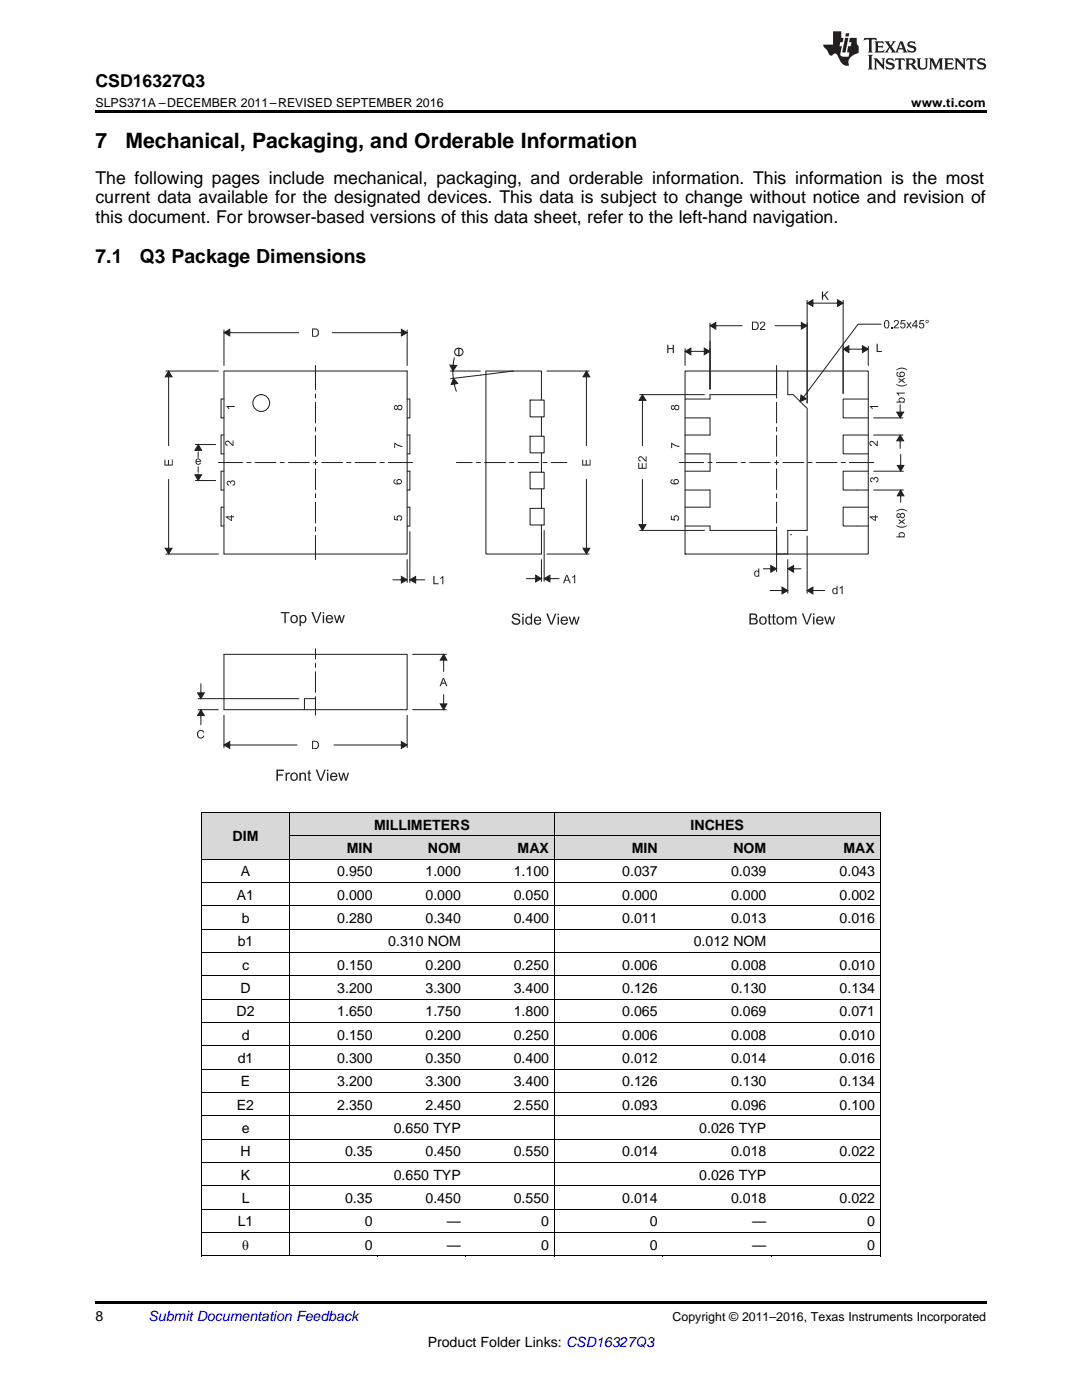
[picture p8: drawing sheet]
<svg xmlns="http://www.w3.org/2000/svg" width="216mm" height="279mm" viewBox="0 0 216 279" stroke-linecap="round" stroke-linejoin="round" font-family="sans-serif">
<g fill="#d8d8d8">
<path d="M40.2 162.2h17.6v9.3h-17.6z"/>
<path d="M57.8 166.9h17.6v4.6h-17.6z"/>
<path d="M75.4 166.9h17.6v4.6h-17.6z"/>
<path d="M93 166.9h17.6v4.6h-17.6z"/>
<path d="M110.6 166.9h21.7v4.6h-21.7z"/>
<path d="M132.3 166.9h21.7v4.6h-21.7z"/>
<path d="M154 166.9h21.7v4.6h-21.7z"/>
<path d="M57.8 162.2h17.6v4.7h-17.6z"/>
<path d="M75.4 162.2h17.6v4.7h-17.6z"/>
<path d="M93 162.2h17.6v4.7h-17.6z"/>
<path d="M110.6 162.2h21.7v4.7h-21.7z"/>
<path d="M132.3 162.2h21.7v4.7h-21.7z"/>
<path d="M154 162.2h21.7v4.7h-21.7z"/>
</g>
<path d="M40.2 250.6l.1 .1zM75.3 250.6l.1 .1zM92.9 250.6l.1 .1zM110.5 250.6l.1 .1zM132.2 250.6l.1 .1zM153.9 250.6l.1 .1zM175.6 250.6l.1 .1zM19 259.7h177.8v.5h-177.8z" fill="#000"/>
<g fill="none" stroke="#000" stroke-width=".2">
<path d="M40.2 162.2h135.4v88.5M40.2 176.1h135.4M40.2 171.5h135.4M40.3 162.2v88.5M57.8 162.2v88.5M57.8 166.8h117.8M110.6 162.2v88.5M40.2 199.4h135.4M40.2 194.8h135.4M40.2 190.1h135.4M40.2 185.4h135.4M40.2 180.8h135.4"/>
<path d="M40.2 218h135.4M40.2 213.4h135.4M40.2 208.7h135.4M40.2 204.1h135.4M40.2 236.7h135.4M40.2 232h135.4M40.2 227.3h135.4M40.2 222.7h135.4M40.2 250.6h135.5M40.2 246h135.4M40.2 241.3h135.4"/>
</g>
<g fill="none" stroke="#231f20" stroke-width=".2">
<path d="M105.8 79.8h2.8v3.4h-2.8zM108 79.8v-5.7h-11v36.5h11v-5.8M136.7 74.1h36.6v36.5h-36.6zM155 74.1v4.7h-13.3v.8h-5M157.2 74.1v4.7h1.1l2.8 2.7v24.4h-3.9v4.7h-2.2v-4.7h-13.3v-.9h-5M173.3 79.6h-5.1v3.8h5.1M105.8 94.2h2.8v3.4h-2.8zM105.8 87.1h2.8v3.3h-2.8zM108 83.2v3.9M108 90.4v3.8M108 97.6v3.9M136.7 97.8h5v3.4h-5"/>
<path d="M136.7 83.4h5v3.4h-5M136.7 90.6h5v3.4h-5M173.3 86.8h-5.1v3.8h5.1M173.3 94h-5.1v3.8h5.1M105.8 101.5h2.8v3.3h-2.8zM157.7 106.7h.1M173.3 101.2h-5.1v3.8h5.1"/>
</g>
<path d="M90.6 70.3a.95 .95 0 0 1 1.9 0 .95 .95 0 0 1-1.9 0zM91.1 69.7l-.2 .3-.1 .4 .2 .3 .4 .2v-1.3zM91.7 69.6v1.3l.5-.3 .1-.5-.2-.3z" fill="#231f20"/>
<g fill="none" stroke="#231f20" stroke-width=".2">
<path d="M44.1 79.6v3.8M44.7 74.1h36.5v36.5h-36.5zM81.8 79.6v3.8M102.5 74.1l-6.7 .8M44.1 86.8v3.8M44.1 94v3.8M81.8 86.8v3.8M81.8 94v3.8M44.1 101.2v3.8M81.8 101.2v3.8"/>
<circle cx="52.1" cy="80.4" r="1.68"/>
</g>
<g fill="#231f20">
<path d="M173.6 81h1.6v.2h-1.3l.3 .4h-.2z"/>
<path d="M173.5 103h1.1v-.2h.2v.2h.4v.3h-.4v.7h-.2l-1.1-.8zM173.9 103.3l.7 .5v-.5z"/>
</g>
<g fill="none" stroke="#231f20" stroke-width=".2">
<path d="M44.1 79.6h.6M81.2 79.6h.6M44.1 86.8h.6M44.1 90.6h.6M44.1 94h.6M44.1 97.8h.6M44.1 83.4h.6M81.2 86.8h.6M81.2 90.6h.6M81.2 94h.6M81.2 97.8h.6M81.2 83.4h.6"/>
<path d="M44.1 101.2h.6M44.1 105h.6M81.2 101.2h.6M81.2 105h.6"/>
</g>
<g fill="#231f20">
<path d="M45.2 81h1.6v.2h-1.3l.3 .4h-.2z"/>
<path d="M45 103h1.1v-.2h.2v.2h.4v.3h-.4v.7h-.2l-1.1-.8zM45.4 103.3l.7 .5v-.5z"/>
</g>
<path d="M39 88.7h4M39 95.9h4M39.5 90.3v1M39.5 93.2v1.1M44.7 130.6h36.5v11h-36.5zM60.7 141.6v-2.2h2.3v2.2" fill="none" stroke="#231f20" stroke-width=".2"/>
<path d="M39.2 91.6l.4-.1 .4 .2 .1 .5h-.9l.2 .4 .7-.2-.3 .3h-.4l-.3-.2-.1-.6zM39.3 91.7l-.1 .3h.7l-.2-.3z" fill="#231f20"/>
<g fill="none" stroke="#231f20" stroke-width=".2">
<path d="M63 72.9v4.9M63 78.6v.8M155 72.9v4.9M155 78.6v.8M43.6 92.3h4.8M49.3 92.3h.8M50.9 92.3h4.2M55.9 92.3h.8M57.6 92.3h4.1M62.5 92.3h.9M63 80.3v4.1M63 85.3v.8"/>
<path d="M63 86.9v4.2M63 91.9v.8M63 93.6v4.1M63 98.5v.9M64.2 92.3h4.1M69.2 92.3h.8M70.8 92.3h4.2M75.8 92.3h.9M77.5 92.3h4.8M91.1 92.3h3.1M95 92.3h.9M96.7 92.3h4.2"/>
<path d="M101.7 92.3h.8M103.4 92.3h4.1M108.3 92.3h.9M110 92.3h3.1M135.6 92.3h4.8M141.3 92.3h.8M142.9 92.3h4.2M147.9 92.3h.8M149.6 92.3h4.1M154.6 92.3h.8M155 80.3v4.1M155 85.3v.8"/>
<path d="M155 86.9v4.2M155 91.9v.8M155 93.6v4.1M155 98.5v.9M156.2 92.3h4.2M161.2 92.3h.8M162.9 92.3h4.1M167.8 92.3h.9M169.5 92.3h4.8M63 100.2v4.2M63 105.2v.8M63 106.8v4.9"/>
<path d="M105 115.5h1.7M108 111.7v4.3M108.6 105.9v10.1M109.9 115.5h1.7M155 100.2v4.2M155 105.2v.8M155 106.8v4.9"/>
</g>
<g fill="#231f20">
<path d="M114.2 115.1l.6-.4v1.7h-.2v-1.3l-.4 .2z"/>
<path d="M113 114.7h.2l.7 1.7h-.2l-.2-.5h-.7l-.2 .5h-.3zM113.1 114.9l-.3 .8h.6z"/>
</g>
<path d="M78.4 115.7h1.7M81.2 111.7v4.6M81.8 106.1v10.2M83.1 115.7h1.7" fill="none" stroke="#231f20" stroke-width=".2"/>
<g fill="#231f20">
<path d="M86.5 114.9h.2v1.5h.8v.2h-1z"/>
<path d="M87.8 115.3l.7-.4v1.7h-.2v-1.3l-.4 .2z"/>
</g>
<path d="M39.5 139.4h20.1M40.1 136.4v1.7M39.5 141.6h4.1M40.1 143v1.6" fill="none" stroke="#231f20" stroke-width=".2"/>
<path d="M39.5 145.9l.2-.1a.71 .71 0 0 1 .9 .1l.2 .3h-.3l-.2-.3h-.4l-.4 .4 .1 .6 .3 .3h.4l.3-.4h.2l-.1 .3-.4 .3h-.5l-.4-.3-.1-.8z" fill="#231f20"/>
<path d="M44.7 142.8v6.4M46 148.7h13.3M66.6 148.7h13.3M81.2 142.8v6.4" fill="none" stroke="#231f20" stroke-width=".2"/>
<path d="M62.3 147.8l.9 .1 .3 .2 .1 .8-.2 .5-1.1 .1zM62.5 148v1.3h.7l.2-.5-.1-.6-.3-.2z" fill="#231f20"/>
<path d="M63 129.5v2M63 132.4v.8M63 134v4.2M63 139v.8M82.3 130.6h6.8M88.5 131.9v2.1M88.5 138.6v1.7M63 140.7v2.1M82.3 141.6h6.8" fill="none" stroke="#231f20" stroke-width=".2"/>
<g fill="#231f20">
<path d="M45.3 96.1l.4-.2 .3 .3 .2-.3h.4l.3 .2v.4l-.2 .4-.2 .1-.1-.3 .4-.2-.1-.4h-.5l-.1 .4h-.2l-.1-.3-.2-.1-.2 .2v.3l.3 .1-.1 .2-.3-.3z"/>
<path d="M45.1 88h.5l.8 .7v-.8h.2v1.1l-.3-.1-.8-.8h-.2l-.2 .2v.3l.3 .2v.2l-.3-.1-.2-.6z"/>
<path d="M78.6 102.9h.2v.7l.4 .1-.1-.3 .1-.3 .3-.3 .4 .1 .3 .3v.4l-.4 .3 .3-.5-.1-.3-.4-.1-.3 .3 .1 .6-.8-.1z"/>
<path d="M78.7 88.3l.9 .6 .7 .1v.2l-.8-.2-.7-.4v.8h-.1z"/>
<path d="M88.4 135.3h.2l.7 1.7h-.3l-.2-.6h-.6l-.2 .6h-.3zM88.5 135.5l-.3 .7h.6z"/>
<path d="M78.6 95.7l.3-.1v.2l-.2 .2v.2l.2 .2 .4 .1-.2-.2v-.4l.4-.3 .5 .1 .2 .3v.3l-.5 .4-.8-.1-.4-.4zM79.3 96.1a.35 .35 0 0 0 .7 0 .35 .35 0 0 0-.7 0z"/>
<path d="M78.7 81l.4-.1 .2 .2 .2-.3h.4l.4 .3v.5l-.4 .3-.4-.1-.2-.2-.2 .2h-.2l-.3-.3zM78.9 81.1l-.1 .4 .4 .1v-.4zM79.4 81.3a.35 .35 0 0 0 .7 0 .35 .35 0 0 0-.7 0z"/>
</g>
<path d="M141.7 68.1v9.5" fill="none" stroke="#231f20" stroke-width=".2"/>
<g fill="#231f20">
<path d="M102.2 122.7l.4-.2 .6-.1 .5 .4 .1 .3h-.3l-.2-.3-.2-.1h-.4l-.3 .2 .2 .4 1.1 .3 .1 .6-.2 .3-.4 .2-.7-.1-.3-.2-.1-.5h.2l.4 .5h.6a.32 .32 0 0 0 .2-.3 .32 .32 0 0 0-.3-.4l-.9-.3a.49 .49 0 0 1-.1-.7z"/>
<path d="M109 122.5h.3l.7 1.9 .7-1.9h.3l-.8 2.2h-.3z"/>
<path d="M113.5 123.1h.3l.3 1.2 .3-1.2h.3l.4 1.2 .3-1.2h.3l-.5 1.6h-.3l-.3-1.3-.4 1.3h-.2z"/>
<path d="M56 122.2h1.8v.2h-.8v2h-.2v-2h-.8z"/>
<path d="M62.1 122.2h.4l.7 1.9 .7-1.9h.3l-.9 2.2h-.3z"/>
<path d="M66.6 122.8h.3l.4 1.2 .3-1.2h.3l.3 1.2 .3-1.2h.3l-.5 1.6h-.3l-.3-1.3-.3 1.3h-.3z"/>
<path d="M55.2 153.6h1.4v.3h-1.1v.6h1v.3h-1v1h-.3z"/>
<path d="M57 154.2h.2v.2l.3-.2 .4 .1-.1 .2h-.3l-.2 .2v1.1h-.3z"/>
<path d="M59.7 154.2h.3v.2l.4-.2 .6 .2 .1 1.4h-.3v-1.1l-.3-.3-.4 .1-.1 1.3h-.3z"/>
<path d="M61.5 153.8l.3-.1v.5h.3v.2h-.3v1.1l.3 .1v.2h-.4l-.2-.2v-1.2h-.2v-.2h.2z"/>
<path d="M63 153.6h.3l.7 2 .7-2h.3l-.8 2.2h-.3z"/>
<path d="M67.5 154.2h.3l.3 1.3 .3-1.3h.3l.3 1.3 .4-1.3h.3l-.6 1.6h-.2l-.3-1.2-.4 1.2h-.2z"/>
<path d="M104.2 122.5h.3v.3h-.3zM104.2 123.1h.3v1.6h-.3z"/>
<path d="M105 123.2l.7-.2 .2 .2v-.7h.3v2.2h-.3v-.2l-.3 .2-.6-.2-.2-.5zM105.3 123.3l-.2 .6 .2 .5 .4 .1 .1-.2 .1-.6a.43 .43 0 0 0-.6-.4z"/>
<path d="M106.8 123.2l.7-.2 .4 .4 .1 .5h-1.2l.1 .3 .2 .3 .4-.1 .2-.2h.3l-.3 .4-.6 .1-.5-.3-.1-.7zM107 123.3l-.2 .4h.9l-.2-.4z"/>
<path d="M111.3 122.5h.2v.3h-.2zM111.3 123.1h.2v1.6h-.2z"/>
<path d="M112 123.2l.4-.2h.4l.4 .3 .1 .6h-1.2l.1 .3 .2 .3 .4-.1 .3-.2h.2l-.2 .4-.7 .1-.4-.3-.1-.8zM112.3 123.4l-.2 .3h1l-.3-.4z"/>
<path d="M58.1 122.9l.8-.2 .4 .3 .1 .8-.2 .5-.7 .1-.4-.3-.2-.8zM58.3 123.1l-.1 .3 .1 .6 .2 .2 .4-.1 .3-.4-.1-.5-.3-.3z"/>
<path d="M59.8 122.8h.2v.2l.3-.3h.4l.3 .3 .2 .4-.3 .8-.6 .2-.3-.2v.8h-.2zM60.2 123l-.2 .2v.6l.2 .3 .4 .1 .2-.4v-.5l-.2-.3z"/>
<path d="M64.4 122.2h.3v.3h-.3zM64.4 122.8h.3v1.6h-.3z"/>
<path d="M65.2 122.9l.3-.2h.5l.3 .3 .2 .6h-1.2l.1 .3 .2 .3 .4-.1 .2-.3 .3 .1-.3 .4-.6 .1-.4-.2-.2-.5zM65.5 123l-.2 .4h.9l-.2-.4z"/>
<path d="M58.1 154.4l.4-.2 .7 .1 .2 .5v.6l-.2 .3-.6 .2-.5-.3-.2-.9zM58.4 154.5l-.2 .3v.5l.3 .3h.4l.2-.3v-.6l-.3-.3z"/>
<path d="M65.3 153.6h.2v.3h-.2zM65.3 154.2h.2v1.6h-.2z"/>
<path d="M66 154.4l.5-.2 .7 .2 .1 .7h-1.2l.1 .4 .3 .1h.4l.1-.3h.3l-.2 .4-.6 .2-.5-.3-.1-.3zM66.3 154.5l-.2 .3h.9l-.3-.4z"/>
</g>
<path d="M141.7 64.5v13.1M143 65h5.1M154.7 65h5M161.1 64.5v15.9" fill="none" stroke="#231f20" stroke-width=".2"/>
<path d="M141.7 65l1.1-.6v1.3z" fill="#231f20"/>
<path d="M141.7 65l1.1-.6v1.3zM142.8 65h.2" fill="none" stroke="#231f20" stroke-width=".2"/>
<path d="M159.9 64.4l1.2 .6-1.2 .7z" fill="#231f20"/>
<path d="M159.7 65h.2M159.9 64.4l1.2 .6-1.2 .7z" fill="none" stroke="#231f20" stroke-width=".2"/>
<g fill="#231f20">
<path d="M151.8 64.3l.4-.1 .5 .2-.1 .5-.7 .7h.8v.3h-1.1l.1-.4 .8-.7v-.3a.32 .32 0 0 0-.4-.1 .32 .32 0 0 0-.3 .3h-.2z"/>
<path d="M150 64.2h.9l.4 .2 .1 .8-.3 .6-1.1 .1zM150.2 64.4v1.2h.8l.2-.3-.1-.7-.2-.2z"/>
</g>
<path d="M136.7 69.6v3.3M138 70.1h2.4M141.7 69.6v8" fill="none" stroke="#231f20" stroke-width=".2"/>
<g fill="#231f20">
<path d="M133.1 68.8h.3v.7h.8v-.7h.3v1.7h-.3v-.8h-.8v.8h-.3z"/>
<path d="M136.7 70.1l1.1-.6v1.3z"/>
</g>
<path d="M136.7 70.1l1.1-.6v1.3zM137.8 70.1h.2" fill="none" stroke="#231f20" stroke-width=".2"/>
<path d="M140.5 69.5l1.2 .6-1.2 .7z" fill="#231f20"/>
<path d="M140.4 70.1h.1M140.5 69.5l1.2 .6-1.2 .7zM168.2 69.1v9.4M169.6 69.7h2.3M173.3 69.1v3.8" fill="none" stroke="#231f20" stroke-width=".2"/>
<g fill="#231f20">
<path d="M174.9 68.6h.2v1.5h.9v.2h-1.1z"/>
<path d="M168.2 69.7l1.2-.7v1.4z"/>
</g>
<path d="M168.2 69.7l1.2-.7v1.4zM169.4 69.7h.2" fill="none" stroke="#231f20" stroke-width=".2"/>
<path d="M172.1 69l1.2 .7-1.2 .7z" fill="#231f20"/>
<path d="M171.9 69.7h.2M172.1 69l1.2 .7-1.2 .7zM174.3 97.8h6M174.3 94h6" fill="none" stroke="#231f20" stroke-width=".2"/>
<g fill="#231f20">
<path d="M178.8 104.8l.9 .3 .8-.1 .5-.2v.1l-.5 .3-.8 .1-.7-.2z"/>
<path d="M179.3 103.6l.6 .4 .6-.4v.2l-.4 .3 .4 .3v.3l-.6-.5-.6 .4v-.2l.5-.3-.5-.3z"/>
<path d="M178.9 101.9l.4-.2 .9-.1 .7 .2 .1 .3-.9-.3h-.7l-.6 .3z"/>
<path d="M179 92.9h1.4l-.7 1.1z"/>
<path d="M179.4 106.4l.4-.2 .5 .1 .3 .3-.2 .4h.1v.2h-1.6v-.2h.5l-.1-.1zM179.6 106.5l-.1 .4 .1 .1 .4 .1 .4-.2v-.2l-.2-.3z"/>
<path d="M179 102.5l.4-.1 .2 .3 .4-.4 .5 .2 .1 .5-.2 .3-.4 .2-.4-.3a.38 .38 0 0 1-.6 .1l-.1-.2zM179.1 102.7v.4l.4-.1-.1-.4zM179.7 102.9a.35 .35 0 0 0 .7 0 .35 .35 0 0 0-.7 0z"/>
</g>
<path d="M179 92.9h1.4l-.7 1.1zM179.7 92.7v.2" fill="none" stroke="#231f20" stroke-width=".2"/>
<path d="M179.7 97.8l.7 1.1h-1.4z" fill="#231f20"/>
<path d="M127.7 78.8h12.9M128.2 80.1v8.9M128.2 95.7v8.8M179.7 97.8l.7 1.1h-1.4zM179.7 98.9v.2M127.7 105.9h12.9" fill="none" stroke="#231f20" stroke-width=".2"/>
<path d="M128.2 78.8l.7 1.1h-1.4z" fill="#231f20"/>
<path d="M128.2 78.8l.7 1.1h-1.4zM128.2 79.9v.2" fill="none" stroke="#231f20" stroke-width=".2"/>
<path d="M127.5 104.7h1.4l-.7 1.2z" fill="#231f20"/>
<path d="M127.5 104.7h1.4l-.7 1.2zM128.2 104.5v.2" fill="none" stroke="#231f20" stroke-width=".2"/>
<g fill="#231f20">
<path d="M127.3 92.4h.3v1h.5v-1h.2v1h.5v-1.1h.2v1.3h-1.7z"/>
<path d="M127.5 91.2l.2-.1 .5 .1 .6 .7v-.8h.2v1l-.3-.1-.8-.7h-.2l-.2 .2 .1 .3 .3 .1-.1 .2-.2-.1-.3-.3z"/>
</g>
<path d="M152.3 113.5h1.3M155 111.7v2.4M158.5 113.5h1.3" fill="none" stroke="#231f20" stroke-width=".2"/>
<g fill="#231f20">
<path d="M153.8 112.9l1.2 .6-1.2 .7z"/>
<path d="M150.6 114.1l.3-.2 .4 .1v-.6h.2v1.7h-.2v-.2l-.1 .2h-.4l-.2-.2zM150.8 114.2l-.1 .6 .4 .1 .2-.2v-.5l-.2-.2z"/>
</g>
<path d="M153.6 113.5h.2M153.8 112.9l1.2 .6-1.2 .7z" fill="none" stroke="#231f20" stroke-width=".2"/>
<path d="M157.2 113.5l1.1-.6v1.3z" fill="#231f20"/>
<path d="M161.1 59.9v20.5M168.2 59.9v18.6M162.4 60.5h4.5M157.2 113.5l1.1-.6v1.3zM158.3 113.5h.2" fill="none" stroke="#231f20" stroke-width=".2"/>
<g fill="#231f20">
<path d="M164 58.2h.2v.8l.9-.8h.3l-.8 .6 .8 1h-.3l-.6-.8-.3 .2v.6h-.2z"/>
<path d="M161.1 60.5l1.1-.7v1.3z"/>
</g>
<path d="M161.1 60.5l1.1-.7v1.3zM162.2 60.5h.2" fill="none" stroke="#231f20" stroke-width=".2"/>
<path d="M167.1 59.8l1.1 .7-1.1 .6z" fill="#231f20"/>
<path d="M167.1 59.8l1.1 .7-1.1 .6zM44.7 65.9v7M46 66.4h13.6M66.3 66.4h13.6M81.2 65.9v7M166.9 60.5h.2" fill="none" stroke="#231f20" stroke-width=".2"/>
<path d="M44.7 66.4l1.1-.7v1.3z" fill="#231f20"/>
<path d="M44.7 66.4l1.1-.7v1.3zM45.8 66.4h.2" fill="none" stroke="#231f20" stroke-width=".2"/>
<path d="M80.1 65.7l1.1 .7-1.1 .6z" fill="#231f20"/>
<path d="M79.9 66.4h.2M80.1 65.7l1.1 .7-1.1 .6z" fill="none" stroke="#231f20" stroke-width=".2"/>
<path d="M62.3 65.5h.7l.5 .3 .1 .9-.2 .4-1.1 .1zM62.5 65.8v1.2l.7-.1 .2-.4-.1-.5-.3-.2z" fill="#231f20"/>
<path d="M33.1 74.1h10.5M33.6 75.4v13.6M33.6 95.7v13.5M33.1 110.6h10.5" fill="none" stroke="#231f20" stroke-width=".2"/>
<path d="M33.6 74.1l.7 1.1h-1.3z" fill="#231f20"/>
<path d="M33.6 74.1l.7 1.1h-1.3zM33.6 75.2v.2" fill="none" stroke="#231f20" stroke-width=".2"/>
<path d="M33 109.4h1.3l-.7 1.2z" fill="#231f20"/>
<path d="M33 109.4h1.3l-.7 1.2zM33.6 109.2v.2" fill="none" stroke="#231f20" stroke-width=".2"/>
<g fill="#231f20">
<path d="M32.8 91.7h.2v1h.5v-.9h.2v.9h.6v-1h.2v1.2h-1.7z"/>
<path d="M39.6 88.7l.6 1.2h-1.3z"/>
</g>
<path d="M39.6 88.7l.6 1.2h-1.3zM39.6 89.9v.1" fill="none" stroke="#231f20" stroke-width=".2"/>
<path d="M38.9 94.7h1.3l-.7 1.2z" fill="#231f20"/>
<path d="M38.9 94.7h1.3l-.7 1.2zM39.5 94.6v.1" fill="none" stroke="#231f20" stroke-width=".2"/>
<path d="M80.1 115l1.1 .7-1.1 .7z" fill="#231f20"/>
<path d="M79.9 115.7h.2M80.1 115l1.1 .7-1.1 .7z" fill="none" stroke="#231f20" stroke-width=".2"/>
<path d="M81.8 115.7l1.1-.7v1.4z" fill="#231f20"/>
<path d="M109.1 74.1h8.5M117 75.4v13.6M117 95.7v13.5M81.8 115.7l1.1-.7v1.4zM82.9 115.7h.2M109.1 110.6h8.5" fill="none" stroke="#231f20" stroke-width=".2"/>
<path d="M117 74.1l.7 1.1h-1.4z" fill="#231f20"/>
<path d="M117 74.1l.7 1.1h-1.4zM117 75.2v.2" fill="none" stroke="#231f20" stroke-width=".2"/>
<path d="M116.3 109.4h1.4l-.7 1.2z" fill="#231f20"/>
<path d="M116.3 109.4h1.4l-.7 1.2zM117 109.2v.2" fill="none" stroke="#231f20" stroke-width=".2"/>
<path d="M116.2 91.7h.2v1h.5v-.9h.2v.9h.6v-1h.1v1.2h-1.6z" fill="#231f20"/>
<path d="M89.8 74.1h6M90.4 74v1.5M90.6 71.4l-.2 1.3M90.7 76.8l.4 1.3M95.8 74.9l-5.9 .7" fill="none" stroke="#231f20" stroke-width=".2"/>
<path d="M89.8 72.9h1.3l-.7 1.2z" fill="#231f20"/>
<path d="M89.8 72.9h1.3l-.7 1.2zM90.5 72.7v.2" fill="none" stroke="#231f20" stroke-width=".2"/>
<path d="M90.5 75.5l.8 1-1.3 .3z" fill="#231f20"/>
<path d="M90.5 75.5l.8 1-1.3 .3zM90.7 76.6v.2" fill="none" stroke="#231f20" stroke-width=".2"/>
<path d="M106.9 114.8l1.1 .7-1.1 .6z" fill="#231f20"/>
<path d="M106.7 115.5h.2M106.9 114.8l1.1 .7-1.1 .6z" fill="none" stroke="#231f20" stroke-width=".2"/>
<path d="M108.6 115.5l1.1-.7v1.3z" fill="#231f20"/>
<path d="M108.6 115.5l1.1-.7v1.3zM109.7 115.5h.2" fill="none" stroke="#231f20" stroke-width=".2"/>
<path d="M40.1 141.6l.7 1.2h-1.4z" fill="#231f20"/>
<path d="M40.1 141.6l.7 1.2h-1.4zM40.1 142.8v.2" fill="none" stroke="#231f20" stroke-width=".2"/>
<path d="M39.4 138.3h1.4l-.7 1.1z" fill="#231f20"/>
<path d="M39.4 138.3h1.4l-.7 1.1zM40.1 138.1v.2" fill="none" stroke="#231f20" stroke-width=".2"/>
<path d="M88.5 130.6l.7 1.1h-1.4z" fill="#231f20"/>
<path d="M88.5 130.6l.7 1.1h-1.4zM88.5 131.7v.2" fill="none" stroke="#231f20" stroke-width=".2"/>
<path d="M87.8 140.5h1.4l-.7 1.1z" fill="#231f20"/>
<path d="M87.8 140.5h1.4l-.7 1.1zM88.5 140.3v.2" fill="none" stroke="#231f20" stroke-width=".2"/>
<path d="M80.1 148l1.1 .7-1.1 .7z" fill="#231f20"/>
<path d="M79.9 148.7h.2M80.1 148l1.1 .7-1.1 .7z" fill="none" stroke="#231f20" stroke-width=".2"/>
<path d="M44.7 148.7l1.1-.7v1.4z" fill="#231f20"/>
<path d="M179.7 90.7v2M179.7 99.1v1.1M44.7 148.7l1.1-.7v1.4zM45.8 148.7h.2" fill="none" stroke="#231f20" stroke-width=".2"/>
<g fill="#231f20">
<path d="M133.9 102.9h.2v.7l.4 .1-.1-.4 .2-.4h.7l.2 .3v.4l-.3 .3-.2-.2a.34 .34 0 0 0 .4-.3 .34 .34 0 0 0-.3-.4l-.5 .3 .1 .6-.8-.1z"/>
<path d="M133.9 88.3l1.1 .6 .6 .1v.2l-.7-.1-.8-.5v.8h-.2z"/>
<path d="M173.7 95.4l.4-.1 .3 .2 .2-.3h.4l.2 .3 .1 .4-.5 .4v-.2l.3-.2-.1-.4h-.4l-.1 .4-.2-.1-.1-.3a.27 .27 0 0 0-.4 .1 .27 .27 0 0 0 0 .3l.3 .1-.1 .2-.4-.3z"/>
<path d="M173.6 88.1l.3-.1 .4 .1 .6 .7v-.8h.2v1.1l-.4-.2-.5-.6a.3 .3 0 0 0-.5 .1v.3l.3 .1v.2l-.5-.2z"/>
<path d="M133.9 95.7l.3-.1v.2l-.2 .2 .2 .4 .4 .1-.2-.5 .4-.4 .6 .2v.5l-.4 .4-.8-.1-.4-.4zM134.6 96.1a.35 .35 0 0 0 .7 0 .35 .35 0 0 0-.7 0z"/>
<path d="M133.9 81.1l.5-.2 .2 .2 .2-.2 .4-.1 .3 .3v.4l-.3 .4-.4-.1-.2-.2-.1 .2h-.3l-.3-.3zM134 81.3a.3 .3 0 0 0 .6 0 .3 .3 0 0 0-.6 0zM134.7 81.3a.35 .35 0 0 0 .7 0 .35 .35 0 0 0-.7 0z"/>
</g>
<path d="M157.2 111.7v6.7M161.1 107v11.4" fill="none" stroke="#231f20" stroke-width=".2"/>
<g fill="#231f20">
<path d="M167.5 117.3l.6-.4v1.7h-.2v-1.3l-.3 .2z"/>
<path d="M161.1 117.9l1.1-.7v1.3z"/>
<path d="M166.2 117.5l.5-.2 .2 .2v-.6h.2v1.7h-.2v-.2l-.4 .2-.3-.2-.1-.2zM166.4 117.5a.62 .62 0 0 0 0 .9h.3l.2-.2-.1-.6z"/>
</g>
<path d="M161.1 117.9l1.1-.7v1.3zM162.2 117.9h.2" fill="none" stroke="#231f20" stroke-width=".2"/>
<path d="M156 117.2l1.2 .7-1.2 .6z" fill="#231f20"/>
<path d="M155.8 117.9h.2M156 117.2l1.2 .7-1.2 .6z" fill="none" stroke="#231f20" stroke-width=".2"/>
<path d="M159.8 78.8l1.1 .8-1.2 .5z" fill="#231f20"/>
<path d="M159.8 78.8l1.1 .8-1.2 .5zM175.8 64.7h-4.6l-10.9 14.5" fill="none" stroke="#231f20" stroke-width=".2"/>
<g fill="#231f20">
<path d="M177.8 65.3h.2v.2h-.2z"/>
<path d="M178.5 64l.5-.1 .3 .2v.6l-.7 .6h.8v.2h-1.1l.2-.4 .7-.7-.3-.4-.2 .1-.2 .3-.2-.1z"/>
<path d="M179.8 63.9h.8v.2h-.6l-.1 .4 .4-.1 .3 .2 .1 .2-.1 .5-.3 .2h-.3l-.3-.1-.1-.3h.2l.2 .2 .3 .1a.41 .41 0 0 0 .1-.7l-.3-.1-.4 .1z"/>
<path d="M180.8 64.3h.3l.2 .4 .4-.4h.2l-.4 .6 .5 .6h-.3l-.3-.5-.3 .5h-.3l.4-.6z"/>
<path d="M183.5 63.9h.9v.2h-.7l-.1 .4 .5-.1 .3 .4v.4l-.3 .3h-.6l-.2-.3 .2-.1 .3 .3h.2l.2-.3-.1-.5-.7 .1z"/>
<path d="M176.5 64l.5-.1 .4 .3 .1 .8-.4 .5h-.4l-.2-.2-.1-.8zM176.7 64.2l-.1 .9 .2 .3 .4-.2v-.8a.31 .31 0 0 0-.1-.3 .31 .31 0 0 0-.4 .1z"/>
<path d="M182.7 63.9h.2v1h.2v.2h-.2v.4h-.2v-.4h-.7v-.2zM182.7 64.2l-.5 .7h.5z"/>
<path d="M184.8 63.9h.3l.2 .1-.1 .4-.3 .1-.2-.2zM184.8 64l.1 .3h.3l-.1-.3z"/>
</g>
<path d="M153.7 117.9h2.1M162.4 117.9h2.1" fill="none" stroke="#231f20" stroke-width=".2"/>
<g fill="#231f20">
<path d="M153.4 122.6l.2-.1v.5h.3v.2h-.3v1.1l.3 .1v.3h-.3l-.2-.2v-1.3h-.2v-.2h.2z"/>
<path d="M154.2 122.6l.3-.1v.5h.3v.2h-.3v1.1l.3 .1v.3h-.4l-.2-.3v-1.2h-.2v-.2h.2z"/>
<path d="M156.8 123h.2v.3l.2-.3 .5 .1a.24 .24 0 0 0 .3 .1 .24 .24 0 0 0 .2-.2h.5l.2 .3v1.3h-.3v-1.1l-.2-.3-.4 .2v1.2h-.3v-1.1l-.2-.3-.4 .2-.1 1.2h-.2z"/>
<path d="M160 122.4h.3l.7 2 .7-2h.3l-.8 2.2h-.3z"/>
<path d="M164.4 123h.3l.4 1.3 .3-1.3h.3l.3 1.3 .4-1.3h.2l-.4 1.6h-.3l-.3-1.2-.4 1.2h-.2z"/>
<path d="M149.5 122.4h1.1l.4 .3 .1 .4-.3 .4 .3 .2 .1 .3-.3 .6h-1.4zM149.8 122.7v.7l.8-.1 .2-.1-.1-.4zM149.8 123.6v.8h.8a.4 .4 0 0 0 .3-.3 .4 .4 0 0 0-.2-.5z"/>
<path d="M151.6 123.3l.5-.3 .7 .2 .2 .5-.1 .7-.6 .3-.6-.2-.2-.6zM151.9 123.3l-.1 .3v.6l.3 .3 .4-.1 .2-.3v-.6l-.3-.3z"/>
<path d="M155.2 123.2l.6-.2 .5 .3 .1 .8-.2 .4-.6 .2-.5-.3-.2-.8zM155.3 123.4l-.1 .3 .1 .5 .3 .3 .3-.1 .2-.4v-.5l-.3-.3z"/>
<path d="M162.2 122.4h.3v.3h-.3zM162.2 123h.3v1.6h-.3z"/>
<path d="M163.1 123.1l.6-.1 .5 .3 .1 .6h-1.2l.2 .4 .2 .2 .4-.1 .1-.3 .3 .1-.2 .4-.7 .1-.4-.3-.1-.8zM163.3 123.3l-.2 .4h.9l-.2-.4z"/>
</g>
<path d="M174.3 86.8h5.9M174.3 83.4h5.9M179.6 80.8v1.3M179.6 88.2v1.3" fill="none" stroke="#231f20" stroke-width=".2"/>
<path d="M179.6 86.8l.7 1.2h-1.4z" fill="#231f20"/>
<path d="M179.6 86.8l.7 1.2h-1.4zM179.6 88v.2" fill="none" stroke="#231f20" stroke-width=".2"/>
<path d="M178.9 82.2h1.4l-.7 1.2z" fill="#231f20"/>
<path d="M178.9 82.2h1.4l-.7 1.2zM179.6 82.1v.1" fill="none" stroke="#231f20" stroke-width=".2"/>
<g fill="#231f20">
<path d="M178.9 78.4h1.6v.2h-1.3l.3 .3-.2 .1z"/>
<path d="M178.8 76.6l.9 .3h.7l.6-.3v.2l-.8 .3h-.5l-.7-.2z"/>
<path d="M179.3 75.4l.6 .4 .6-.4v.2l-.4 .3 .4 .4v.2l-.6-.5-.6 .5v-.3l.5-.3-.5-.3z"/>
<path d="M178.9 73.7l.7-.3h.6l.7 .2 .1 .3-.9-.3h-.7l-.6 .3z"/>
<path d="M179.4 79.5l.4-.2 .5 .1 .3 .3-.2 .4 .1 .3h-1.6v-.3h.5l-.1-.1zM179.6 79.6l-.1 .4 .2 .1 .7-.1v-.2l-.2-.3z"/>
<path d="M179 74.3l.3-.1-.3 .6 .2 .2 .5 .1-.3-.3 .1-.4 .3-.2h.5l.2 .3v.4l-.4 .3h-.9l-.3-.4zM179.7 74.5v.2a.36 .36 0 0 0 .2 .3 .36 .36 0 0 0 .4-.1l.1-.1-.1-.3z"/>
</g>
<path d="M19 22h177.8v.5h-177.8z" fill="#000"/>
<g fill="#231f20">
<path d="M172.5 7.6l-.1 .5 .4-.2h.6v.1v2.1l-.2 .4h.9l-.2-.4v-2.1l.1-.1h.5l.5 .2-.2-.5zM174.5 8.3l.2 .3v1.5l-.2 .4h1.8l.2-.6a1.04 1.04 0 0 1-1.3 .2v-.7h.6l.3 .2v-.6l-.3 .2h-.6v-.6l.8-.1 .4 .3-.2-.5zM176.5 8.3l.9 1.1-.9 1.1h.8l-.2-.2 .4-.7 .5 .7-.2 .2h1.5l-.2-.2 .2-.4h.9l.1 .4-.2 .2h1l-.3-.3-.7-1.9h-.5l-.9 2-.8-1 .9-1h-.8l.1 .3-.4 .5-.3-.6 .1-.2zM179.7 8.6l.4 1h-.7zM181.3 8.4a.63 .63 0 0 0-.2 .7 .63 .63 0 0 0 .6 .4l.6 .2 .1 .2a.75 .75 0 0 1-.7 .4 .75 .75 0 0 1-.6-.5l.1 .7 .1-.1a1.11 1.11 0 0 0 1.5-.6 1.13 1.13 0 0 0-1.2-.8l-.1-.4a1.04 1.04 0 0 1 1.2 .2l-.2-.5-.2 .1-.4-.2zM173.2 10.9l.2 .4v2.2l-.2 .4h1l-.3-.4v-2.2l.3-.4zM174.3 11.6l.3 .4v1.5l-.3 .4h.8l-.2-.4v-1.3l1.5 1.7v-1.9l.2-.4h-.7l.2 .4v.9l-1.1-1.3zM177 11.8a.62 .62 0 0 0-.2 .7 .62 .62 0 0 0 .6 .4l.6 .1 .1 .3a.76 .76 0 0 1-.7 .3 .76 .76 0 0 1-.7-.4l.2 .7 .1-.1a1.11 1.11 0 0 0 1.5-.6 1.13 1.13 0 0 0-1.2-.8l-.1-.4a1.04 1.04 0 0 1 1.2 .2l-.2-.6-.2 .1-.5-.1zM178.7 11.6l-.2 .6a.61 .61 0 0 1 .8-.3v1.6l-.2 .4h.9l-.2-.4v-1.6a.63 .63 0 0 1 .7 .3l-.1-.6zM180.6 11.6l.3 .4v1.5l-.3 .4h1l-.2-.2-.1-.8 .6 .2a.76 .76 0 0 0 1.2 .7l-1-1a.58 .58 0 0 0 .6-.5 .58 .58 0 0 0-.5-.6zM181.4 11.9h.1a.45 .45 0 0 1 .5 .1 .45 .45 0 0 1 .1 .5l-.8 .2zM182.9 11.6l.2 .2a2.17 2.17 0 0 0 .3 1.9 .99 .99 0 0 0 1.6-.6v-1.1l.2-.4h-.7l.2 .2a1.92 1.92 0 0 1-.2 1.8 .6 .6 0 0 1-.9-.5v-1.1l.2-.4zM185.4 11.6l.2 .4v1.5l-.2 .4h.7l-.2-.4v-1.4l.8 1.8 .8-1.8v1.4l-.2 .4h.9l-.2-.4v-1.5l.2-.4h-.8l-.6 1.5-.6-1.5zM188.4 11.6l.2 .4v1.5l-.2 .4h1.8l.1-.6a1.04 1.04 0 0 1-1.2 .1v-.6h.5l.4 .2v-.6l-.4 .2h-.5v-.7h.8l.3 .3-.1-.6zM190.5 11.6l.2 .4v1.5l-.2 .4h.7l-.2-.4v-1.3l1.5 1.7v-1.9l.2-.4h-.7l.2 .4v.9l-1.1-1.3zM192.9 11.6l-.1 .6a.61 .61 0 0 1 .7-.3l.1 1.6-.3 .4h1l-.3-.4 .1-1.6a.63 .63 0 0 1 .7 .3l-.1-.6zM195.2 11.8a.62 .62 0 0 0-.2 .7 .62 .62 0 0 0 .6 .4l.6 .1 .1 .3a.76 .76 0 0 1-.7 .3 .76 .76 0 0 1-.6-.4l.1 .7 .1-.1a1.11 1.11 0 0 0 1.6-.6 1.13 1.13 0 0 0-1.3-.8l-.1-.4a1.04 1.04 0 0 1 1.2 .2l-.1-.6-.2 .1-.5-.1z"/>
<path d="M166.2 6.3v2.6h-1.9v.4l.8 .9a.91 .91 0 0 0 1 .8 .56 .56 0 0 1 .5-.3 .56 .56 0 0 1 .5 .3l.4 .8a1.53 1.53 0 0 0 1.9 1.2 1.54 1.54 0 0 1 1-2.1l.9-.3v-1.4a1.52 1.52 0 0 1-.4-1.6h-1.3l-.2 .8h.5l-.2 .8h-.5l-.1 1v.2l.4 .1-.2 .8a1.93 1.93 0 0 1-1.6-.3l.3-1.8h-.5l.2-.8h.4l.2-.8h-.4v-1.3zM168.6 7.6l-.6 2.9h.7l.6-2.9zM168.8 6.6l-.1 .7h.6l.2-.7z"/>
</g>
<g font-size="4.2">
<text x="19" y="29.6">7</text>
<text x="25" y="29.6">Mechanical, Packaging, and Orderable Information</text>
</g>
<g font-size="3.9">
<text x="19" y="52.5">7.1</text>
<text x="27.9" y="52.5">Q3 Package Dimensions</text>
</g>
<g font-size="3.5">
<text x="19" y="17.3">CSD16327Q3</text>
<text x="19" y="36.7">The following pages include mechanical, packaging, and orderable information. This information is the most</text>
<text x="19" y="40.6">current data available for the designated devices. This data is subject to change without notice and revision of</text>
<text x="19" y="44.4">this document. For browser-based versions of this data sheet, refer to the left-hand navigation.</text>
</g>
<g font-size="2.8">
<text x="46.4" y="167.9">DIM</text>
<text x="74.6" y="165.6">MILLIMETERS</text>
<text x="137.8" y="165.6">INCHES</text>
<text x="69.2" y="170.3">MIN</text>
<text x="85.4" y="170.3">NOM</text>
<text x="103.3" y="170.3">MAX</text>
<text x="126" y="170.3">MIN</text>
<text x="146.3" y="170.3">NOM</text>
<text x="168.3" y="170.3">MAX</text>
<text x="47.3" y="179.6">A1</text>
<text x="48" y="174.9">A</text>
<text x="67.3" y="174.9">0.950</text>
<text x="67.3" y="179.6">0.000</text>
<text x="84.9" y="174.9">1.000</text>
<text x="84.9" y="179.6">0.000</text>
<text x="102.5" y="174.9">1.100</text>
<text x="102.5" y="179.6">0.050</text>
<text x="124.2" y="174.9">0.037</text>
<text x="124.2" y="179.6">0.000</text>
<text x="145.9" y="174.9">0.039</text>
<text x="145.9" y="179.6">0.000</text>
<text x="167.5" y="174.9">0.043</text>
<text x="167.5" y="179.6">0.002</text>
<text x="48.2" y="184.2">b</text>
<text x="67.3" y="184.2">0.280</text>
<text x="84.9" y="184.2">0.340</text>
<text x="102.5" y="184.2">0.400</text>
<text x="124.2" y="184.2">0.011</text>
<text x="145.9" y="184.2">0.013</text>
<text x="167.5" y="184.2">0.016</text>
<text x="47.4" y="188.9">b1</text>
<text x="77.5" y="188.9">0.310 NOM</text>
<text x="138.4" y="188.9">0.012 NOM</text>
<text x="48.3" y="193.5">c</text>
<text x="67.3" y="193.5">0.150</text>
<text x="84.9" y="193.5">0.200</text>
<text x="102.5" y="193.5">0.250</text>
<text x="124.2" y="193.5">0.006</text>
<text x="145.9" y="193.5">0.008</text>
<text x="167.5" y="193.5">0.010</text>
<text x="47.2" y="202.8">D2</text>
<text x="48" y="198.2">D</text>
<text x="67.3" y="198.2">3.200</text>
<text x="67.3" y="202.8">1.650</text>
<text x="84.9" y="198.2">3.300</text>
<text x="84.9" y="202.8">1.750</text>
<text x="102.5" y="198.2">3.400</text>
<text x="102.5" y="202.8">1.800</text>
<text x="124.2" y="198.2">0.126</text>
<text x="124.2" y="202.8">0.065</text>
<text x="145.9" y="198.2">0.130</text>
<text x="145.9" y="202.8">0.069</text>
<text x="167.5" y="198.2">0.134</text>
<text x="167.5" y="202.8">0.071</text>
<text x="48.2" y="207.5">d</text>
<text x="67.3" y="207.5">0.150</text>
<text x="84.9" y="207.5">0.200</text>
<text x="102.5" y="207.5">0.250</text>
<text x="124.2" y="207.5">0.006</text>
<text x="145.9" y="207.5">0.008</text>
<text x="167.5" y="207.5">0.010</text>
<text x="47.4" y="212.2">d1</text>
<text x="67.3" y="212.2">0.300</text>
<text x="84.9" y="212.2">0.350</text>
<text x="102.5" y="212.2">0.400</text>
<text x="124.2" y="212.2">0.012</text>
<text x="145.9" y="212.2">0.014</text>
<text x="167.5" y="212.2">0.016</text>
<text x="47.3" y="221.5">E2</text>
<text x="48" y="216.8">E</text>
<text x="67.3" y="216.8">3.200</text>
<text x="67.3" y="221.5">2.350</text>
<text x="84.9" y="216.8">3.300</text>
<text x="84.9" y="221.5">2.450</text>
<text x="102.5" y="216.8">3.400</text>
<text x="102.5" y="221.5">2.550</text>
<text x="124.2" y="216.8">0.126</text>
<text x="124.2" y="221.5">0.093</text>
<text x="145.9" y="216.8">0.130</text>
<text x="145.9" y="221.5">0.096</text>
<text x="167.5" y="216.8">0.134</text>
<text x="167.5" y="221.5">0.100</text>
<text x="48.2" y="226.1">e</text>
<text x="78.6" y="226.1">0.650 TYP</text>
<text x="139.5" y="226.1">0.026 TYP</text>
<text x="48" y="230.8">H</text>
<text x="68.9" y="230.8">0.35</text>
<text x="84.9" y="230.8">0.450</text>
<text x="102.5" y="230.8">0.550</text>
<text x="124.2" y="230.8">0.014</text>
<text x="145.9" y="230.8">0.018</text>
<text x="167.5" y="230.8">0.022</text>
<text x="48" y="235.4">K</text>
<text x="78.6" y="235.4">0.650 TYP</text>
<text x="139.5" y="235.4">0.026 TYP</text>
<text x="47.4" y="244.8">L1</text>
<text x="48.2" y="240.1">L</text>
<text x="68.9" y="240.1">0.35</text>
<text x="72.8" y="244.8">0</text>
<text x="84.9" y="240.1">0.450</text>
<text x="89.1" y="244.8">—</text>
<text x="102.5" y="240.1">0.550</text>
<text x="108" y="244.8">0</text>
<text x="124.2" y="240.1">0.014</text>
<text x="129.6" y="244.8">0</text>
<text x="145.9" y="240.1">0.018</text>
<text x="150.1" y="244.8">—</text>
<text x="167.5" y="240.1">0.022</text>
<text x="173" y="244.8">0</text>
<text x="48.3" y="249.4">θ</text>
<text x="72.8" y="249.4">0</text>
<text x="89.1" y="249.4">—</text>
<text x="108" y="249.4">0</text>
<text x="129.6" y="249.4">0</text>
<text x="150.1" y="249.4">—</text>
<text x="173" y="249.4">0</text>
<text x="19" y="263.6">8</text>
<text x="85.3" y="268.9">Product Folder Links: CSD16327Q3</text>
</g>
<text font-size="2.8" fill="#0000c8" x="29.6" y="263.6">Submit Documentation Feedback</text>
<g font-size="2.5">
<text x="19" y="21.4">SLPS371A –DECEMBER 2011–REVISED SEPTEMBER 2016</text>
<text x="181.8" y="21.4">www.ti.com</text>
<text x="134.2" y="263.6">Copyright © 2011–2016, Texas Instruments Incorporated</text>
</g>
</svg>
